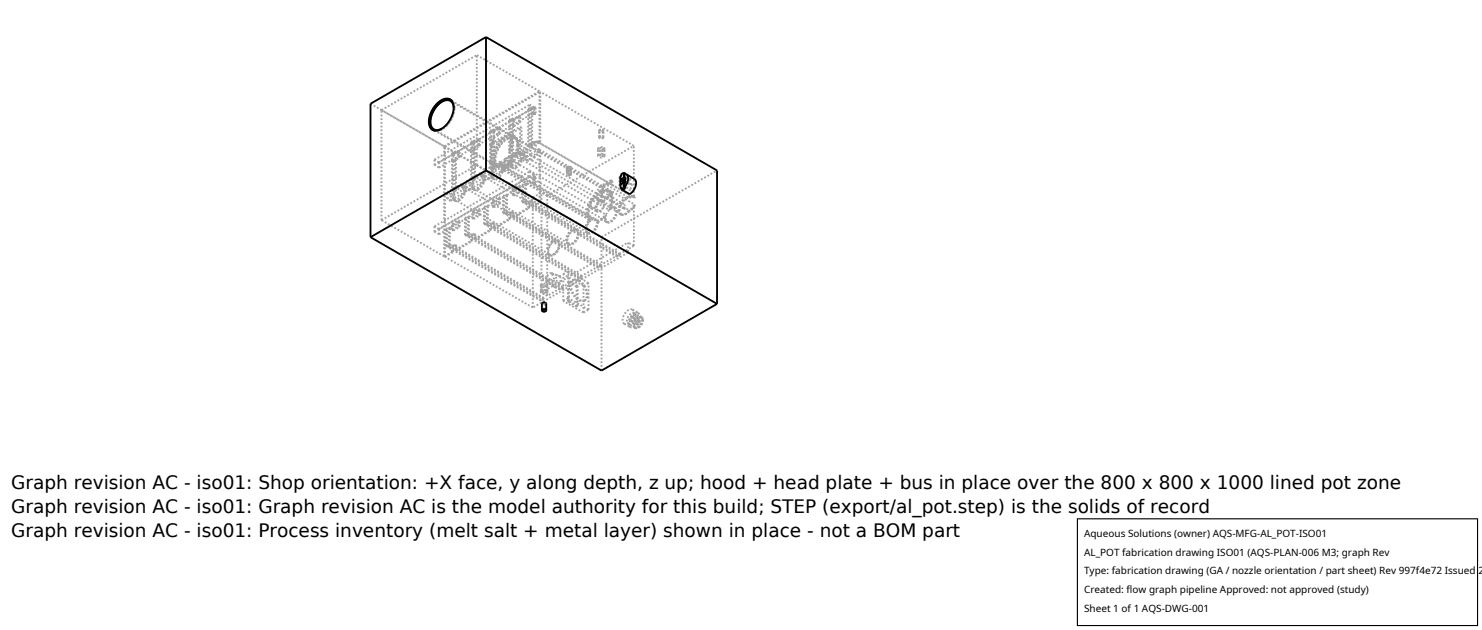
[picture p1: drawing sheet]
<svg xmlns="http://www.w3.org/2000/svg" width="212mm" height="90mm" viewBox="0 0 212 90" stroke-linecap="round" stroke-linejoin="round" font-family="sans-serif">
<g fill="none" stroke="#a0a0a0" stroke-width=".26" stroke-dasharray=".3 .3" stroke-linecap="butt">
<path d="M52.9 14.8l33 19.1M54.5 15.7l13.6-7.8M61.8 18.5l.1 .1M61.9 18.6h-.1M62 18.5l8.2 4.7M62.1 18.6l8 4.7M62.2 18.7h.4l.5-.2 .8-.7 .7-1.2 .3-1.2M63.1 18.4l.6-.5 .6-.8 .4-.8 .1-.8M64.3 14.2l.1 .1M64.3 14.4l9.1 5.3M64.4 14.3l.4 .4 .1 .7M64.5 14.4l8.9 5.1"/>
<path d="M64.8 15.5v-.1M64.9 15.4l-.1-.5-.2-.4M64.9 15.4l-.3 1.3-.8 1.2-1 .7-.5 .1-.4-.1M68.3 19.9l1.7-.9M68.3 19.9l-1 .6M68.5 20l-.2-.1M70 19.7l1.2-.7M70 19v-.3M70 18.7l.4-.3M70 19.7v-.7M70.2 18.8l-.2-.1M70.2 18.8v2"/>
<path d="M70.2 18.8l.4-.3M70.4 18.7l.8-.5M70.4 18.7v-.3M70.4 19.5l.8-.4M70.4 18.7l.2 .1M70.4 19.5l.2 .1M70.5 18.8h.1M70.5 19.7l.1-.1M70.5 18.8v.9M70.5 18.8l.9-.5M70.5 19.7l.9-.5M70.5 19.7v-.9"/>
<path d="M70.6 18.5l-.2-.1M70.6 18.5v.3M70.6 19.6v.5M71.2 18.2l1.5-.8M71.2 18.2l-1.2 .8M71.2 19l1.5-.8M71.2 19v-.8M71.2 19.1v-.1M71.4 19.2l-.2-.1M71.4 18.3l-.2-.1M71.4 19.2v-.9M72.7 17.4l.4-.3"/>
<path d="M72.7 18.2l.4-.3M72.7 17.4v-.3M72.7 17.1l.4-.2M72.7 18.2v-.8M72.7 19.1l.3 .5 .1 .6M72.7 19.1v-.9M72.7 19.1l.2 .1M72.7 19.3l.2 .4 .1 .5M72.7 19.3l.2 .1M72.9 19.2l.3 .5 .1 .6M72.9 17.2l-.2-.1M72.9 17.2v2"/>
<path d="M72.9 17.2l.4-.2M72.9 19.4l.2 .4 .1 .5M72.9 19.4v2.2M73.1 17.1h.1M73.1 17.9h.1M73.1 17.9v-.8M73.1 17.1v-.2M73.2 17.1l.9-.5M73.2 17.9l.9-.6M73.2 17.1l.9-.6M73.2 17.9v-.8M73.2 17.9l.9-.5"/>
<path d="M73.3 17v5.1M73.3 17l-.2-.1M73.4 19.4l.3 .4 .2 .6v.7l-.3 .8M73.4 19.4l.1 .1M73.4 19.7l.3 .3 .2 .7M73.4 18l-.2-.1M73.4 17.2l-.2-.1M73.4 18v-.8M73.4 17.2l.9-.5M73.4 18l.9-.5M73.4 19.5l.4 .5 .2 .7M73.5 19.5l-.6-.2-.7 .3-.6 .4-.6 .8-.4 .8-.2 .9 .1 .7 .2 .6"/>
<path d="M73.6 19.8l-.5-.1-.6 .1-.6 .5-.6 .7-.4 .8-.1 .9 .1 .6 .3 .5M73.6 19.8l13.3 7.6M73.7 19.7l-.6-.1-.6 .1-.6 .5-.6 .7-.4 .8-.2 .9 .1 .7 .3 .5M73.7 19.7l13.2 7.6M74.1 16.6l1.3-.8M74.1 17.3l1.3-.7M74.1 17.3v-.7M74.1 16.6v-.1M74.1 17.4v-.1M74.3 17.5l-.2-.1M74.3 16.7l-.2-.2M74.3 17.5v-.8"/>
<path d="M74.5 18.2l-.2-.1M75.4 15.8l.4-.2M75.4 16.6l.4-.3M75.4 16.6v-.8M75.4 15.8v-.3M75.4 15.5l.4-.2M75.6 15.6v5.2M75.6 15.6l-.2-.1M75.6 15.6l.4-.2M75.7 14.9v.8M75.8 15.6l.3-.2M75.8 16.3l.3-.1"/>
<path d="M75.8 16.3v-.7M75.8 15.6v-.3M76 15.4v5.1M76 15.4l-.2-.1M76.1 15.4l.2-.1M76.1 16.2l.2-.1M76.1 16.2v-.8M76.3 15.3l-.6-.4M76.3 16.1l-.6-.4M76.3 15.5l.2-.1M76.3 15.5l-.2-.1M76.3 16.4l.2-.2"/>
<path d="M76.3 16.4v-.9M76.3 16.4l-.2-.2M76.5 15.4l-.2-.1M76.5 15.4v.8M76.5 16.2l-.2-.1M77 13l-8.9-5.1M85.6 19.6l.2-.2 .3 .1M85.6 18.7l.2-.2h.3M85.6 19.6v-.9M85.6 18.7l.2-.2 .2 .1M85.6 19.6l.2-.1h.2M86 18.6l.1 .1"/>
<path d="M86 19.5l.1 .1M86.1 19.5l.1 .1M86.1 18.5l.1 .2M86.1 18.7l-.2 .1-.3-.1M86.1 19.6l-.2 .1-.3-.1M86.1 19.6v-.9M86.2 19.6l-.3 .2-.3-.2M86.2 18.7l-.3 .1-.3-.1M86.2 19.6v-.9M54.5 31.4l13.6-7.8M54.5 31.4v-15.7M62.1 22.8v.8"/>
<path d="M62.1 32.3v.8M62.1 22.8l13.6-7.9M62.1 23.6l13.6-7.9M62.1 32.3l13.6-7.8M62.1 33.1l13.6-7.9M62.7 23.2v.7M62.7 23.2l-.6-.4M62.7 23.9l-.6-.3M62.7 32.7v.8M62.7 32.7l-.6-.4M62.7 33.5l-.6-.4M62.7 23.2l1.8-1.1"/>
<path d="M62.7 23.9l1.8-1M62.7 32.7l13.6-7.9M62.7 33.5l1.1-.7M63.4 20.9l-8.9-5.2M63.4 20.9l13.6-7.9M63.4 36.6l1.1-.6M63.4 36.6l-8.9-5.2M63.4 36.6v-15.7M63.6 36.7l1.1-.7M63.6 21l13.6-7.9M63.6 36.7v-15.7M63.7 32.7l.1 .1"/>
<path d="M63.7 32.7l.4-.2M63.7 35.1v-2.4M63.7 35.1l.4-.2M63.8 35.2v-2.4M63.8 35.2l.5-.2M63.8 35.2l-.1-.1M63.9 28.4l2.2-1.3M63.9 27.4l2.2-1.3M63.9 28.4v-1M64.1 35.3l.4-.2M64.1 35.2l.4-.3M64.1 35.3v-.1"/>
<path d="M64.1 32.5l.2 .1M64.1 34.9v-2.4M64.3 35v-2.4M64.3 32.6l.2-.2M64.3 35l-.2-.1M64.4 27.7l.3-.2M64.4 28.7v-1M64.4 28.7l.3-.2M64.4 28.7l-.5-.3M64.4 27.7l-.5-.3M64.5 35.1v-.2M64.5 36h.2"/>
<path d="M64.5 36v-.8M64.5 22.9l1-.6M64.5 32.4v-.4M64.5 32l1-.6M64.5 32.4l1-.5M64.5 22.9v-.8M64.5 21.8l.5-.2M64.5 21.8v.3M64.5 22.9v4.3M64.5 27.2l.5-.3M64.5 32.8v-.4M64.5 32.8l1-.5"/>
<path d="M64.7 36v-.7M64.7 35.3l-.2-.1M64.7 23v4.1M64.7 21.9v.3M64.7 21.9l-.2-.1M64.7 22.2l.4-.3M64.7 21.9l.4-.2M64.7 23l.4-.2M64.7 27.1l.4-.3M64.7 27.5l.3-.5 .4-.4 .4-.1h.3M64.7 28.5l.1-.1M64.7 27.5h.1"/>
<path d="M64.7 28.5l-.1-.4 .1-.6M64.8 32.9l-.3-.1M64.8 32.1l-.3-.1M64.8 32.9v-.8M64.8 32.1l.9-.5M64.8 23h-.1M64.8 23v-.8M64.8 22.2h-.1M64.8 22.2l.9-.5M64.8 23l.9-.5M64.8 32.9l.9-.5M64.8 27.4v.1"/>
<path d="M64.8 28.4l.1 .1M64.8 27.3l-.3-.1M64.8 27.3v-.2M64.8 27.1h-.1M64.8 27.3l.4-.2M64.8 27.1l.4-.2M64.8 28.4l-.1-.4 .1-.5M64.9 28.5h.3l.3-.2 .6-.7M64.9 28.5l13.7 7.9M64.9 28.6l-.2-.1M64.9 28.6l.1 .1M65 21.8l.5-.3"/>
<path d="M65 21.8v-.2M65 26.9v-4.2M65 22.7l.5-.3M65 21.8l.1 .1M65 22.7l.1 .1M65 28.7l-.2-.2v-.4l.2-.8 .6-.7 .4-.1 .2 .1M65 35.7l2.3-1.3M65 35.7h.2M65 35.7v-.7M65 35l-.5 .2M65.1 21.7l-.1-.1M65.1 21.7v.2"/>
<path d="M65.1 22.8v4M65.2 35.7l2.2-1.2M65.2 35.7v-.7M65.2 35l-.5 .3M65.2 35h-.2M65.2 27.1v-.2M65.2 27.1l-.2-.2M65.2 26.9l-.1-.1M65.5 21.6l-1 .5M65.5 21.6l1.8-1.1M65.5 22.3l1.8-1M65.5 31.9v-.5"/>
<path d="M65.5 31.9l1.1-.7M65.5 21.6v-.1M65.5 22.3v-.7M65.5 22.4v-.1M65.5 32.3v-.4M65.7 31.6l-.2-.2M65.7 32.4l-.2-.1M65.7 32.4v-.8M65.7 22.5l-.2-.1M65.7 21.7l-.2-.2M65.7 22.5v-.8M66 26.6l-.3-.1-.4 .2-.5 .7"/>
<path d="M66 26.6l13.7 7.9M66.1 27.6l-1.3 .8M66.1 27.6l.1 .1M66.1 26.7l-1.3 .7M66.1 26.7h.1M66.1 26.7l-.1-.1M66.1 26.5l.1 .1M66.1 27.1v-1M66.2 27.7v-.1M66.2 26.7v-.1M66.2 26.7l.1 .4M66.2 26.6l.2 .2 .1 .3"/>
<path d="M66.2 27.6l.4-.2M66.2 26.6l.4-.2M66.2 27.6l-.2 .5-.4 .4-.4 .2-.3-.1M66.2 26.6l.2 .5M66.3 27.1l-.1 .6M66.4 27.1l-.2 .5M66.4 31.1l.2 .1M66.4 31.1l.4-.2M66.4 33.6v-2.5M66.4 33.6l.4-.3M66.5 27.1l-.2 .7-.4 .6-.5 .3h-.4M66.6 33.7v-2.5"/>
<path d="M66.6 33.7l.4-.3M66.6 33.7l-.2-.1M66.6 26.8l2.3-1.3M66.6 25.9l2.3-1.3M66.6 26.8v-.9M66.6 27.4v-1M66.6 27.4l-.5-.3M66.6 26.4l-.5-.3M66.8 33.8l.4-.3M66.8 33.6l.4-.3M66.8 33.8v-.2M66.8 30.9l.2 .1"/>
<path d="M66.8 33.3v-2.4M67 33.4v-2.4M67 31l.4-.3M67 33.4l-.2-.1M67.1 26.2l.4-.3M67.1 27.1v-.9M67.1 27.1l.4-.2M67.1 27.1l-.5-.3M67.1 26.2l-.5-.3M67.2 33.5v-.2M67.3 34.4l.1 .1M67.3 34.4v-.7"/>
<path d="M67.3 21.3l1-.6M67.3 20.5v-.3M67.3 20.2l.4-.2M67.3 21.3v-.8M67.3 25.6v-4.3M67.3 25.6l.4-.3M67.4 34.5v-.8M67.4 33.7h-.1M67.4 30.7v-.4M67.4 30.3l.9-.5M67.4 30.7l.9-.5M67.4 31.2v-.5"/>
<path d="M67.4 31.2l.9-.6M67.4 20.3v5.2M67.4 20.3l-.1-.1M67.4 20.3l.4-.2M67.4 25.5l.4-.3M67.5 25.9l.2-.5 .4-.3 .4-.2h.3M67.5 26.9l.1-.1M67.5 25.9h.1M67.5 26.9l-.1-.4 .1-.6M67.5 26.8h.1M67.5 25.8l.1 .1M67.5 26.8l.1 .1"/>
<path d="M67.5 25.7v-.2M67.5 25.7l.4-.2M67.5 25.5l.4-.2M67.5 25.7l-.2-.1M67.5 25.5h-.1M67.6 26.8l-.2-.3 .2-.6M67.6 26.9h.3l.3-.1 .6-.8M67.6 26.9l13.7 7.9M67.6 20.5l.2-.2M67.6 21.3l.2-.1M67.6 20.5v.8M67.6 27l-.1-.1"/>
<path d="M67.6 27l.1 .1M67.6 31.3l-.2-.1M67.6 30.4l-.2-.1M67.6 31.3v-.9M67.6 30.4l.9-.5M67.6 20.5l.9-.5M67.6 21.4v-.1M67.6 21.4l.9-.6M67.6 31.3l.9-.6M67.6 21.4v-.9M67.7 20.2l.6-.3M67.7 20.2v-.2"/>
<path d="M67.7 25.3v-4.2M67.7 21.1l.6-.4M67.7 20.2l.1 .1M67.7 21.1l.1 .1M67.7 27.1l-.1-.2-.1-.3 .2-.9 .6-.6 .4-.1h.2M67.8 34.1l2.2-1.3M67.8 34.1l.1 .1M67.8 34.1v-.7M67.8 33.4l-.5 .3M67.8 20.1l-.1-.1M67.8 20.1v.2M67.8 21.2v4"/>
<path d="M67.9 34.2l2.2-1.3M67.9 34.2v-.7M67.9 33.5l-.5 .2M67.9 33.5l-.1-.1M67.9 25.5v-.2M67.9 25.5l-.2-.2M67.9 25.3l-.1-.1M68.1 23.6v-15.7M68.3 20.7l1.7-1M68.3 30.2v-.4M68.3 30.2l1-.5M68.3 20.7v-.8"/>
<path d="M68.3 30.6v-.4M68.5 29.9l-.2-.1M68.5 30.7l-.2-.1M68.5 30.7v-.8M68.5 20.8l-.2-.1M68.5 20.8v-.8M68.7 25l-.3-.1-.4 .2-.5 .7M68.7 25l13.7 7.9M68.8 26l-1.3 .8M68.8 26l.1 .1M68.8 25.1l-1.3 .7M68.8 25.1h.1"/>
<path d="M68.8 25.1l-.1-.1M68.8 24.9l.2 .2M68.8 24.9l.1 .1M68.9 25.5v-.9M68.9 26.1l.1-.1M68.9 25.1h.1M68.9 25.1l.1 .4M68.9 25l.2 .2 .1 .4M69 26l.4-.2M69 25.1l.4-.2M69 26l-.3 .5-.4 .4-.4 .2-.3-.1M69 25.1l.1 .4"/>
<path d="M69 25.5l-.1 .6M69.1 25.5l-.1 .5M69.1 29.6l.2 .1M69.1 29.6l.4-.3M69.1 32v-2.4M69.1 32l.4-.3M69.2 25.6l-.2 .6-.3 .6-.5 .3h-.5M69.3 32.1v-2.4M69.3 32.1l.4-.3M69.3 32.1l-.2-.1M69.3 25.3l2.3-1.4M69.3 24.3l1.3-.8"/>
<path d="M69.3 25.3v-1M69.4 25.8v-.9M69.4 25.8l-.5-.3M69.4 24.9l-.5-.3M69.5 32.2l.4-.2M69.5 32l.4-.2M69.5 32.2v-.2M69.5 29.3l.2 .1M69.5 31.7v-2.4M69.7 31.8v-2.4M69.7 29.4l.6-.3M69.7 31.8l-.2-.1"/>
<path d="M69.8 24.6l.4-.2M69.8 25.5v-.9M69.8 25.5l.4-.2M69.8 25.5l-.5-.2M69.8 24.6l-.5-.3M69.9 32v-.2M70 32.8l.1 .1M70 32.8v-.7M70 20.7v-1M70 20.7l.4-.7M70 20.7l.2 .1M70 23.2l.2 .1"/>
<path d="M70 24v-.8M70 24l.4-.2M70 20.9l.2 .1M70 20.9l.4-.7M70 23l.2 .1M70 23v-2.1M70.1 32.9v-.7M70.1 32.2l-.1-.1M70.1 23.3l-.1-.1M70.2 20.5l4.1-2.4M70.2 25.2v-4.7M70.2 20.8l.4-.7"/>
<path d="M70.2 23.3v.6M70.2 23.9l.4-.2M70.2 21l.4-.7M70.2 21v2.1M70.2 23.2l-.2-.2M70.2 24.4l.4-.7M70.2 25.3h.1M70.2 25.3l-.1-.4 .1-.5M70.2 24.4l.1-.1M70.2 25.2l.1 .1M70.2 24.3h.1M70.2 25.2l.3 .3"/>
<path d="M70.2 25.2h.1M70.2 24.2v-.2M70.2 24l.5-.3M70.2 24.2l.5-.3M70.2 24.2l-.2-.2M70.2 24v-.1M70.3 25.3l-.1-.4 .1-.6M70.3 23.4l-.1-.1M70.3 23.4l.5 .3M70.3 25.3l.3 .1 .4-.2 .5-.7M70.3 25.3l13.7 7.9M70.3 25.2l.2 .1"/>
<path d="M70.3 25.2l.1-.8 .5-.7M70.3 29.1v-.5M70.3 28.6l.9-.5M70.3 29.1l.9-.6M70.3 29.5v-.4M70.3 29.5l.9-.5M70.3 25.5l-.1-.2M70.3 25.5h.2M70.3 23.3l-.1-.2M70.3 23.3l.5 .3M70.4 20.6l4.1-2.4M70.4 20.6l-.2-.1"/>
<path d="M70.4 25.4l-.2-.2M70.4 25.4v-4.8M70.4 25.4l.1-.1M70.4 20v-.5M70.4 20l.2 .1M70.4 23.4l.2 .1M70.4 23.4l-.3-.1M70.4 23.8v-.4M70.4 20.2l.2 .1M70.4 23.3l.2 .1M70.4 23.3l-.2-.1M70.4 23.3v-3.1"/>
<path d="M70.5 25.5l.3 .1 .5-.3 .4-.4 .2-.7M70.5 32.5l2.2-1.3M70.5 32.5l.1 .1M70.5 32.5v-.7M70.5 31.8l-.5 .3M70.5 25.3l.1-.8 .5-.7M70.5 29.6l-.2-.1M70.5 28.7l-.2-.1M70.5 29.6v-.9M70.5 28.7l.9-.5M70.5 29.6l.9-.5M70.6 23.5l-.3-.1"/>
<path d="M70.6 23.5v.2M70.6 23.4l-.3-.1M70.6 20.3v3.1M70.6 32.6l2.2-1.3M70.6 32.6v-.7M70.6 31.9l-.5 .3M70.6 31.9l-.1-.1M70.6 23.7l-.3-.6v-.7l.2-.8 .4-.9 .6-.8 .6-.4 .7-.2 .6 .1M70.6 23.7l.1 .1M70.6 23.5l.5 .3M70.7 23.9v-.2M70.7 23.7h-.1"/>
<path d="M70.7 23.9l-.3-.1M70.7 23.6l.2 .1M70.7 23.6l-.5 .7M70.7 23.8l-.4 .7-.1 .7M70.8 23.5l.2 .1M70.8 23.7l-.1-.1M70.8 23.4l.4 .3M70.8 23.4l.8-.4M70.8 23.6v-.1M70.9 23.7l-.3-.5-.1-.7 .2-.8 .4-.9 .6-.7 .6-.5 .6-.2 .5 .1M71 23.6l-.3-.4-.1-.6 .1-.8 .4-.8 .5-.8 .7-.5 .5-.2 .6 .2M71 23.6l.3-.1h.3"/>
<path d="M71.1 23.8l-.9 .5M71.1 23.8l-.3-.1M71.1 23.8l13.3 7.7M71.2 23.8l13.3 7.6M71.2 23.8l.3-.2 .3 .1M71.2 23.7l-.4-.1M71.2 28.5v-.4M71.2 28.5l.8-.4M71.2 29v-.5M71.4 23.4h-.3l-.3 .1M71.4 23.4l.2 .1M71.4 28.2l-.2-.1"/>
<path d="M71.4 29.1l-.2-.1M71.4 29.1v-.9M71.5 24.5l-1.3 .7M71.5 24.5h.1M71.5 23.5l-.1-.1M71.5 23.5l.1 .1M71.5 23.5l-.3 .2M71.6 23.9v-.6M71.6 23.3l.5 .3M71.6 23.3l-.5 .2h-.5M71.6 23.2l-.8 .2M71.6 23.2l.5 .3"/>
<path d="M71.6 23.2v-.2M71.6 24.5h.1M71.6 23.6l.1 .1M71.6 23.6l.5-.3M71.6 23.5l.2 .3M71.7 23.7l.1 .1M71.7 24.5l.4-.3M71.7 24.5l-.3 .4-.3 .4-.4 .2h-.4M71.7 23.8l-.1 .7M71.7 23.8l.1 .1M71.8 23.8l.1 .1M71.8 23.8l-.1 .7"/>
<path d="M71.8 24.3l.1-.1M71.8 24.3l.2 .1M71.8 24.3v-.4M71.8 23.7l.2 .2M71.8 23.7l13.3 7.6M71.8 28l.2 .1M71.8 28l.5-.3M71.8 30.4v-2.4M71.8 30.4l.5-.2M71.9 24.2l1.1-.6M71.9 24.2v-.3M72 23.9l13.3 7.7"/>
<path d="M72 23.9l.6-.3 .5-.4 .7-1.3 .2-.6 .1-.7-.2-.5-.3-.3M72 30.5v-2.4M72 30.5l.4-.2M72 30.5l-.2-.1M72 24.4l1.2-.7M72 24v.4M72 24l13.3 7.6M72 23.7v-.7M72 23l.5 .3M72 23.7l2.3-1.3M72 22.9l.5 .3M72 22.7l.4-.2"/>
<path d="M72 22.9v-.2M72.1 24.2v-.5M72.1 24.2l-.5-.3M72.1 23.7v-.1M72.1 23.7l-.3 .1M72.1 23.6l-.4 .2M72.1 23.5l-.4 .2M72.1 23.3l-.5-.3M72.1 23.5v-.2M72.2 30.6l.4-.2M72.2 30.4l.4-.2M72.2 30.6v-.2"/>
<path d="M72.3 27.7l.1 .1M72.3 30.2v-2.5M72.4 22.5l.5 .3M72.4 22.5l-.4 .4M72.4 30.3v-2.5M72.4 27.8l.8-.4M72.4 30.3l-.1-.1M72.5 23.4l-.4 .3M72.5 24v-.6M72.5 24l.4-.2M72.5 23.4v-.1M72.5 24l-.5-.3"/>
<path d="M72.5 23.2v-.2M72.5 23l.4-.2M72.5 23l-.5-.3M72.6 22.4l1.7-1M72.6 22.4l.4 .3M72.6 22.4l-.6 .6M72.6 30.4v-.2M72.7 31.2l.1 .1M72.7 31.2v-.7M72.7 22.4v-.8M72.7 22.4l.4-.2M72.7 21.6l.2 .1"/>
<path d="M72.7 21.5l.2 .1M72.7 21.5v-2.2M72.8 23.1l-.3 .3M72.8 23.1l.2 .1M72.8 31.3v-.7M72.8 30.6l-.1-.1M72.9 21.7v.6M72.9 22.3l.4-.2M72.9 22.8l-.4 .4M72.9 23.8l.1-.1M72.9 23.8l-.1-.7M72.9 23.6l.1 .1"/>
<path d="M73 23.2l-.6 .4-.5 .3M73 23.2v.4M73 23.6l.2 .4M73 22.6v-.2M73 22.4l.4-.2M73 22.6l.4-.3M73 22.6l-.3-.2M73 22.4l-.1-.1M73 22.8l.1 .1M73 22.8l-.5 .5M73 20.2l-.3 1.3M73 23.7l-.1-.4 .1-.5"/>
<path d="M73 23.7l.3 .1 .3-.2 .6-.7M73 23.7l13.7 7.9M73 23.6l.2 .1M73 23.6l.1-.7M73.1 23.9l-.2-.1M73.1 23.9l.1 .1M73.1 20.2l-.1 .7-.3 .7M73.1 22.9l-.6 .6-.7 .4M73.1 22.2v-4.3M73.2 20.3l-.3 1.3M73.2 24h.2l.4-.1 .6-.7 .2-.8v-.3l-.2-.2M73.2 31l2.2-1.3"/>
<path d="M73.2 31h.1M73.2 31v-.8M73.2 30.2l-.5 .3M73.2 27.4v-.4M73.2 27l.9-.6M73.2 27.4l.9-.5M73.2 27.8v-.4M73.2 27.8l.9-.5M73.2 23.7l.1-.7M73.3 20.3l-.1 .7-.3 .7M73.3 23l13.3 7.7M73.3 23l-.6 .6-.7 .4"/>
<path d="M73.3 31l2.3-1.3M73.3 31v-.7M73.3 30.3l-.5 .3M73.3 30.3l-.1-.1M73.3 22.1l-.3 .6M73.3 22.1l.2 .1M73.4 22.3v-.1M73.4 22.3l-.3-.1M73.4 22.2l-.1-.1M73.4 27.9l-.2-.1M73.4 27.1l-.2-.1M73.4 27.9v-.8"/>
<path d="M73.4 27.1l.9-.5M73.4 27.9l.9-.5M73.5 22.2l.4-.2 .4-.1M73.6 21.9l.4-.2 .3 .1M73.6 21.9l.1 .1M73.7 22l.3-.8v-.8l-.1-.6-.4-.3M73.7 22.3l.4-.2h.4M73.7 22.3l13.3 7.7M73.7 22.3l.4-.8 .1-.8-.2-.6-.3-.4M73.9 20.7l-.2 .9-.5 1-.6 .7-.8 .5M74 20.7l-.2 .7-.3 .8M74.1 26.9v-.5"/>
<path d="M74.1 26.9l.6-.4M74.1 27.3v-.4M74.1 21.8h-.3l-.5 .3M74.1 21.8l13.7 8M74.2 22.9l-1.3 .7M74.2 22.9h.1M74.2 21.9l-1.2 .8M74.2 21.9l.1 .1M74.2 21.9l-.1-.1M74.3 21.8l.1 .1M74.3 21.8v-3.7M74.3 21.8l-.6 .2"/>
<path d="M74.3 21.9v-.1M74.3 21.9l.2 .2M74.3 22.4v-1M74.3 22.9h.1M74.3 22l.1-.1M74.3 22l.1 .4-.1 .5M74.3 26.6l-.2-.2M74.3 27.4l-.2-.1M74.3 27.4v-.8M74.4 21.9l-.1-.1M74.4 22.9l-.3 .5-.3 .4-.4 .1h-.3M74.4 22.9l.4-.2"/>
<path d="M74.4 21.9l.4-.2M74.4 21.9l.1 .4-.1 .6M74.5 22.1v-3.9M74.6 26.4l.1 .1M74.6 26.4l.4-.2M74.6 28.8v-2.4M74.6 28.8l.4-.2M74.7 28.9v-2.4M74.7 28.9l.4-.2M74.7 28.9l-.1-.1M74.8 21.2l1.7-1.1M74.8 22.1v-.9"/>
<path d="M74.8 22.1l1.7-1M74.8 22.7v-1M74.8 22.7l-.5-.3M74.8 21.7l-.5-.3M74.9 29.1l.5-.3M74.9 28.9l.5-.3M74.9 29.1v-.2M75 26.2l.1 .1M75 28.6v-2.4M75.1 22.8l-.2-.2-.1-.3 .2-.9 .6-.8 .4-.2 .3-.1M75.1 22.8l.1 .1M75.1 28.7v-2.4"/>
<path d="M75.1 26.3l1-.6M75.1 28.7l-.1-.1M75.2 22.9l-.2-.3v-.3l.1-.8 .6-.8 .4-.2 .3-.1M75.3 21.4l.4-.2M75.3 21.4l-.5-.2M75.3 22.4l.4-.3M75.3 22.4l-.5-.3M75.3 22.4v-1M75.4 28.8v-.2M75.4 29.7h.2M75.4 29.7v-.7M75.4 20.9v-4.3"/>
<path d="M75.4 20.9l.4-.3M75.6 29.7v-.7M75.6 29h-.2M75.6 20.8l.4-.3M75.6 22.1l.2 .1M75.6 22.1h.1M75.6 21.1l.1 .1M75.7 24.5v.7M75.7 21v-.2M75.7 21l.4-.2M75.7 20.8l.4-.2M75.7 21l-.3-.1"/>
<path d="M75.7 20.8h-.1M75.7 22.1l-.1-.3 .1-.6M75.8 22.2h.3l.3-.1 .6-.8M75.8 22.2l10.2 5.9M75.8 20.6v-4.3M75.9 29.4l.2 .1M75.9 29.4l1.1-.7M75.9 28.7l-.5 .3M75.9 29.4v-.7M76.1 29.5l1.1-.7M76.1 28.7l-.5 .3M76.1 29.5v-.8"/>
<path d="M76.1 28.7h-.2M76.1 28.2l-12.5-7.2M76.1 28.2l1.2-.7M76.1 20.8v-.2M76.1 25.3l.2-.1M76.1 25.7v-.4M76.1 26.2l.2-.2M76.1 25.7l.2-.1M76.1 26.2v-.5M76.1 20.8l-.3-.2M76.1 20.6l-.1-.1M76.3 22.3l-.6 .5h-.6"/>
<path d="M76.3 20.3l.4-.1h.3M76.3 22.3l.1 .1M76.3 20.3l.1 .1M76.3 24.8v.4M76.3 24.8l-.6-.3M76.3 25.6v.4M76.3 25.6l-.6-.4M76.3 25.4l.2-.1M76.3 25.4l-.2-.1M76.3 26.3l.2-.1M76.3 26.3v-.9M76.3 26.3l-.2-.1"/>
<path d="M76.4 22.4l-.6 .5h-.6M76.4 20.4l.4-.2 .3 .1M76.5 25.3l-.2-.1M76.5 25.3v.9M76.5 26.2l-.2-.2M76.5 20.1v1M76.8 20.3l-.2-.1-.4 .2-.6 .7M76.8 20.3l10.3 5.9M77 21.3v.1M77 20.4l-.2-.1M77 20.4l-1.4 .7M77 21.3l-1.4 .8"/>
<path d="M77 20.2v.1M77 20.2l.1 .1M77 21.5l.2 .1M77 28.7v-7.2M77 28.7l-8.9-5.1M77 20.3v-7.3M77 20.3h.2M77 20.4l10.3 5.9M77 20.4l-.5-.3M77 21.4l-.5-.3M77 21.4l10.3 5.8M77 21.5l-.3 .5-.4 .3"/>
<path d="M77.1 20.3h.1M77.2 28.8v-7.2M77.2 20.3v-7.2M77.2 21.6l-.4 .5-.4 .3M78.2 28l12.3-7.2M78.2 28l-.9-.5M78.2 35.6l.2-.6 .4-.5 .4-.2h.4M78.2 35.6v-7.6M78.2 35.6h.1M78.2 36.1l.1 .1M78.3 36.2v-.6M78.3 35.6l.2-.6 .4-.4 .4-.3 .4 .1"/>
<path d="M78.4 36.4l-.2-.3M78.4 36.4l.1 .1M78.5 36.5l-.2-.3M78.6 36.4l-.2-.2-.1-.4 .3-.7 .5-.6h.6M78.8 39l-.4 .1-.2 .3-.2 .4 .1 .3M78.8 39l1.2 .5M78.9 39.1l1.1 .4M78.9 39.1v.5M78.9 39.1l-.1-.1M79.6 34.3l.2 .2v.3l-.2 .9-.6 .6-.4 .1h-.2M79.6 34.3l.1 .1M79.7 34.5l.1 .2 .1 .3"/>
<path d="M79.7 34.4l.2 .1 .1 .4-.3 .9-.6 .6-.3 .1h-.3M79.9 35l-.1 .5-.4 .6-.5 .3h-.3M80 39.5h-.4l-.4 .5-.2 .6 .1 .4M80 39.5v1M80.4 39.2l.8-.5M80.9 24.1l.1 .7M80.9 23.9l.1 .1M80.9 24.3l.1 .5M80.9 24.9l.1-.1M80.9 23.9v.2M80.9 24.3v.6M81 24.8v.1"/>
<path d="M81 24l-.1 .1M81 24l.1 .1M81 24.2l.1 .6M81 23.9l.2-.1h.2M81 24.5v.4M81 23.9v.3M81 24.8h.1M81.1 24.8h.3M81.1 34.8l-.2-.2-.1-.4 .3-.8 .6-.6 .3-.1h.3M81.1 34.8l.1 .1M81.1 24.1h.3l.2-.2M81.2 34.9l-.2-.2v-.3l.2-.9 .6-.7 .4-.1 .2 .1"/>
<path d="M81.3 34.8l-.2-.5 .2-.8 .6-.6h.5M81.3 25l.1 .1M81.3 25l-.1-.5-.1-.1-.1 .1M81.3 25l-.3-.1M81.4 25.1l-.2-.6-.2-.3-.1 .1M81.4 25.1l-.3-.1-.2-.1M81.4 25h.1M81.4 25l-.1-.6-.2-.2h-.1M81.4 24.8l.1 .1M81.4 23.8l.1 .1M81.5 25l-.1-.5-.3-.4M81.5 25l.1-.1"/>
<path d="M81.5 24.9l-.1 .1M81.5 23.9l-.2 .2-.3-.2M81.5 23.9v1M81.6 24.9l-.2-.2-.4 .1M81.6 23.9l-.3-.1-.4 .1M81.6 23.9v1M81.9 40l.4-.1 .4 .1M81.9 40h-.1M82.3 32.7l.2 .2 .1 .4M82.3 32.7l.1 .1M82.4 32.9l.1 .2 .1 .3M82.4 32.8l.2 .2 .1 .3"/>
<path d="M82.6 33.3l-.2 .6-.4 .6-.5 .3h-.4M82.6 33.3h.1M82.6 33.4l-.1 .5-.3 .6-.5 .3h-.4M82.7 33.3l-.2 .7-.4 .6-.5 .3h-.4M82.7 39.8v-.2M82.7 39.8l-13.2-7.6M82.7 39.6l-13.2-7.6M83.1 39.6l-.4 .2M83.1 39.6v-.2M83.1 39.4l-.4 .2M83.1 39.6l-13.2-7.6M83.1 39.4l-13.2-7.6"/>
<path d="M83.8 33.2l-.2-.2v-.5l.2-.6 .3-.4M83.8 33.2l.1 .1M83.9 33.3l-.2-.3v-.4l.2-.6 .3-.5M84 33.2h.4l.5-.4 .4-.6v-.6M84.1 31.5l-.3-.6v-.7l.2-.9 .4-.8 .6-.7 .7-.5 .6-.3 .6 .2M84.2 31.5h-.1M84.2 31.5l-.3-.5v-.7l.2-.9 .4-.8 .6-.8 .7-.5 .6-.2 .6 .1M84.4 31.5l-.4 .5-.2 .4v.5l.2 .3M84.4 29.7l.4 .1 .3-.3 .3-.4 .1-.5M84.4 29.7l.9 .5M84.5 31.4l.3-.1h.3M84.5 29.6l.3 .1 .3-.2 .2-.4 .1-.4"/>
<path d="M84.5 29.6l.8 .5M85.1 31.3l.2 .3M85.3 28.3l-.4 .1-.4 .3-.2 .6 .2 .3M85.3 28.3l.8 .5M85.3 30.2l-.2-.4 .2-.6 .4-.5h.4M85.3 31.6l.5-.3 .5-.4 .8-1.3 .2-.7v-.6l-.1-.5-.3-.4M85.3 31.6l-.1 .7-.4 .6-.5 .4-.5-.1M85.3 31.6l.1 .1M85.3 31.6l.7-.3 .6-.6M85.3 28.2l-.4 .1-.5 .4-.1 .6 .1 .4M85.3 28.2l.8 .5M85.3 30.1l-.1-.3 .1-.6 .4-.4h.4"/>
<path d="M85.4 28.6h.4M85.4 28.6l3.4 2M85.4 21.3l.3-.3 .5 .1M85.4 22.2l.3-.2h.5M85.4 31.7l-.1 .7-.4 .6-.5 .3h-.5M85.4 22.2v-.9M85.4 38.2v-.1M85.4 38.2l-13.2-7.6M85.4 38.1l-13.2-7.7M85.4 28.7l-.1-.4M85.5 28.6l-.2-.4M85.6 22.2l.2-.1h.2"/>
<path d="M85.6 21.3l.2-.2 .2 .1M85.6 22.2v-.9M85.7 27.3l.2-.1M85.7 28v-.7M85.7 28l.2-.1M85.8 28.7l1.5-.9M85.8 28.7v-.1M85.8 26.6l-.4 .5-.3 .6v.6l.3 .3M85.8 28.6l.2 .2M85.8 26.6l.2 .1M85.8 38l-.4 .2M85.8 38v-.2"/>
<path d="M85.8 37.8l-.4 .3M85.8 38l-13.2-7.6M85.8 37.8l-13.2-7.6M85.9 27.2l.2-.4 .3-.4 .4-.2h.3M85.9 27.9l.3 .2M85.9 27.2l.3 .2M85.9 33.9l16.5-9.6M86 27.5l-.3-.2M86 27.5l.2-.1M86 28.2l-.3-.2M86 28.2v-.4M86 27.8v-.3"/>
<path d="M86 28.2l.2-.1M86 27.8l.1-.4M86 26.7l-.2-.1M86 26.7l.2-.1M86 28.8l-.2-.1M86 28.8l.2-.1M86 22.1l.1 .1M86 21.2l.1 .1M86 28.1l-.1-.2M86.1 28l-.1-.2M86.1 28l3.1 1.8M86.1 28.8l.1 .3"/>
<path d="M86.1 22.2l-.2 .2-.3-.2M86.1 21.3l-.2 .1-.3-.1M86.1 22.2v-.9M86.1 28.1l3.2 1.8M86.1 27.4h.1M86.1 27.4l3.2 1.8M86.1 28.1v-.1M86.1 28.7l.2 .4M86.2 28.1h-.1M86.2 21.1l.1 .2M86.2 22l.1 .2M86.2 26.6l1.3-.8"/>
<path d="M86.2 26.6l.5-.2M86.2 28.7l1.3-.7M86.2 28.7l-.2 .1M86.2 29.1l-.1 .5-.2 .3-.3 .2h-.3M86.3 30.9l-.5 .5-.5 .2M86.3 30.9l.1 .1M86.3 29.1l-.1 .5-.2 .4-.4 .2h-.3M86.3 21.3l-.1 .2h-.3h-.3l-.2-.2M86.3 22.2l-.1 .2-.3 .1-.4-.1-.1-.2M86.3 22.2v-.9M86.4 31l-.5 .4-.5 .3M86.5 31.7l-.2-.3v-.5"/>
<path d="M86.5 31.7h.2M86.6 30.7l-.1 .6 .2 .3M86.7 31.7l-.2-.2-.1-.5M86.7 26.4l3.2 1.9M86.7 26.4l.3-.1h.3M86.7 28.2l-.5 .5M86.7 28.2l3.2 1.9M86.7 31.6h.6l.5-.6 .2-.7v-.3l-.2-.2M86.9 27.2l.3 .4 .2 .5-.1 .8-.2 .8M86.9 27.2h.1M86.9 27.4l-.5-.1-.6 .2-.7 .5-.5 .7-.4 .8-.1 .8v.7l.4 .4M86.9 27.3l-.5-.1-.7 .2-.6 .5-.5 .7-.4 .9-.2 .8v.7l.4 .5"/>
<path d="M87 27.2l.3 .4 .2 .6v.7l-.3 .8M87 30l.4-.9v-.7l-.1-.7-.4-.4M87.1 29.7l.4-.2 .3 .1M87.1 26.2l.2 .1M87.2 29.7h-.1M87.2 29.7l.4-.1 .3 .1M87.3 25.7v.6M87.3 27.2v.6M87.3 25.7l-1.5 .9M87.3 27.2l-.6 .8-.3 .2-.4-.1M87.3 26.3l.2 .1M87.3 26.3l3.2 1.9"/>
<path d="M87.5 26.4l3.2 1.9M87.5 25.8v.6M87.5 25.8l-.2-.1M87.5 28l-.2-.2M87.5 27.4v.6M87.5 27.4l3.2 1.8M87.5 27.4l-.4 .5-.4 .3M87.8 29.6l.1 .2 .1 .3-.2 .9-.7 .6-.3 .1h-.3M87.8 29.6l.1 .1M87.8 29.8l-.4-.1-.4 .3M87.9 29.7l.2 .2v.3l-.2 .8-.6 .7-.4 .1-.2-.1M88.1 36.7v-.2"/>
<path d="M88.1 36.7l-13.2-7.6M88.1 36.5l-13.2-7.6M88.5 26.7l.1-.1M88.5 25.2h.1M88.5 25.2v1.5M88.6 36.4l-.5 .3M88.6 36.4v-.2M88.6 36.2l-.5 .3M88.6 36.4l-13.2-7.6M88.6 36.2l-13.2-7.6M88.6 26.7h.1M88.6 26.4v.3"/>
<path d="M88.6 26.7h-.1M88.6 25.3l-.1-.1M88.6 25.3v.4M88.6 30.6l-.2-.2-.1-.4 .2-.8 .6-.8 .3-.2 .4-.1M88.6 30.6l.1 .1M88.7 24.9l.2 .1M88.7 30.7l-.2-.3-.1-.3 .2-.9 .6-.7 .7-.3M88.8 30.6l-.2-.2-.1-.4 .2-.8 .6-.7 .6-.2M88.8 26.5h.1M88.8 26.5l-.2-.1M88.8 26.5h.2M88.9 26.2v.3"/>
<path d="M88.9 25l1 .6M88.9 25l.4-.1M88.9 25l.4-.2M89 26.5h-.2M89 26.5l.2-.4M89 26.5l.5-.3M89 26.1v.4M89 26.5l.9 .5M89 26.5h-.1M89.2 25.7l1 .6M89.2 29.8l-.1-.2 .2-.4M89.2 24.8l.1 .1"/>
<path d="M89.3 29.9v-.7M89.3 29.9l-.1-.1M89.3 25.9l.6 .4M89.3 26.8l-.4 .3M89.3 25.5l.2-.1M89.3 24.9v-.1M89.5 26.2v-.8M89.5 26.2l-.2-.1M89.5 25.4h-.2M89.7 36.1l-12.5-7.3M89.7 34.6v1.5M89.7 36.1l-13.6 7.8"/>
<path d="M89.8 28.1l.3-.1h.4M89.8 30.1l-.6 .5h-.6M89.8 28.1l.1 .1M89.9 28.2l.4-.2 .3 .1M89.9 30.2l-.6 .4-.6 .1M89.9 30.2l-.1-.1M89.9 28.3l.3-.2 .3 .1M89.9 30.1l-.6 .5h-.5M89.9 27v.7M89.9 25.6v.7M89.9 26.3h.3M89.9 25.6l.4-.1h.3"/>
<path d="M90.2 26.3v.3l-.3 .4M90.5 28l.1 .1M90.5 20.8l-13.3-7.7M90.5 28v-7.2M90.5 28l.2 .1M90.5 35.1v-5.8M90.5 35.1l-.8-.5M90.5 35.1l-12.3 7.1M90.5 29.3l-.3 .5-.4 .3M90.5 28.2l.2 .1M90.6 28.1h.1M90.7 28.3v-.2"/>
<path d="M90.7 29.4v-.2M90.7 29.4l-.2-.1M90.7 29.2l-.3 .5-.5 .4M90.7 29.4l-.4 .4-.4 .4M76.1 43.9l-12.5-7.2M76.1 43.9v-15.7M77.2 41.7l.3-.3 .5 .1M77.2 40.7l.3-.2 .5 .1M77.2 40.7v1M77.3 43v-.2M77.3 43l-13.2-7.7M77.3 42.8l-13.2-7.6"/>
<path d="M77.3 41.8l12.4-7.2M77.3 41.8v-14.3M77.5 43.4l.1-.2 .3 .1M77.5 40.7l.1-.1 .3 .1M77.5 41.7l.1-.1h.3M77.5 43.4v.9M77.5 40.7v1M77.7 42.7l-.4 .3M77.7 42.7v-.2M77.7 42.5l-.4 .3M77.7 42.7l-13.2-7.6M77.7 42.5l-13.2-7.6"/>
<path d="M77.9 43.3v.1M77.9 41.6v.1M77.9 43.4l-.2 .1-.2-.1M77.9 40.7l-.2 .2-.2-.2M77.9 41.7l-.2 .1-.2-.1M77.9 43.4v.9M77.9 40.7v1M78 43.4l-.3 .1-.3-.1M78 41.5l.2 .2M78 40.6l.2 .1M78.1 40.1h.4l.4-.5M78.1 40.1l1 .9"/>
<path d="M78.2 42.2v-6.1M78.2 42.2l-.9-.4M78.2 41.7l-.2 .2-.3 .1-.3-.1-.2-.2M78.2 40.7l-.2 .2-.3 .1-.3-.1-.2-.2M78.2 40.7v1M79.1 41h.5l.4-.5M80 41.4v-.2M80 41.4l-13.2-7.6M80 41.2l-13.2-7.6M80 40.5l-1.1-.9M80.4 41.2l-.4 .2M80.4 41.2v-.2"/>
<path d="M80.4 41l-.4 .2M80.4 41.2l-13.2-7.7M80.4 41l-13.2-7.7M80.4 43l.8-.4M80.4 43v-3.8M81.1 43.1l.2-.1M81.1 40.2l.2-.1M81.1 43.1v-2.9M81.2 42.6v-3.9M81.3 43v-2.9M81.8 40h.3l.5 .1M82.3 43.8l.2-.1"/>
<path d="M82.3 43.8l-1.2-.7M82.3 43.8v-2.9M82.3 40.9l.2-.1M82.3 40.9l-1.2-.7M82.5 43.7l-1.2-.7M82.5 43.7v-2.9M82.5 40.8l-1.2-.7M82.6 40.1l.7 .6 .4 .9 .1 .8-.3 .5M82.7 40l.7 .6 .4 .9 .1 .8-.3 .6M83.3 44.6l.8-.4M83.3 44.6l-2.9-1.6M83.3 44.6v-3.8"/>
<path d="M83.3 40.8l.8-.4M83.3 40.8l-2.9-1.6M83.5 42.9l-.4 .1-.4-.1-.5-.4-.4-.5-.3-.6-.1-.6 .1-.4 .3-.4M83.6 42.9h-.4l-.5-.1-.5-.4-.3-.5-.3-.6v-.6v-.5l.3-.2M83.6 42.9h-.1M84.1 44.2l-2.9-1.6M84.1 44.2v-3.8M84.1 40.4l-2.9-1.7M85.9 52.9v-19M89.2 46.2l-.2-.2-.1-.3 .3-.8 .5-.6 .4-.1h.2M89.2 46.2l.8 .5M89.7 46.2h.3l.4-.2 .3-.5 .1-.4"/>
<path d="M89.7 46.2l.4 .3M90 46.7l-.2-.2-.1-.3 .3-.8 .6-.6 .3-.2 .3 .1M90 45.7l.2-.1 .2-.3M90 45.7l.4 .3M90.1 46.5l-.1-.5 .1-.6 .5-.4 .4-.1M90.3 45.2l-.3 .2v.3M90.3 45.2l.4 .2M90.3 44.2l.2 .2 .1 .3M90.3 44.2l.9 .5M90.4 45.3l-.1-.1M90.4 46v-.4l.3-.2M90.6 44.7l-.1 .6-.4 .6-.5 .4-.4-.1"/>
<path d="M90.6 44.7l-.4 .1-.5 .4-.2 .6 .2 .4M90.6 44.7l.4 .2M90.6 46.8l-.2-.5 .2-.6 .5-.4 .4-.1M90.6 46.8h.1M90.6 46.7l-.2-.3 .2-.6 .4-.5 .5-.1M90.6 46.7l.2 .1M90.7 45.4l.1 .2M90.7 46.8l-.1-.4 .2-.6 .4-.5h.4M90.8 46.8h.3l.3-.2 .3-.4 .1-.5M90.8 45.1l-.2-.4M90.8 45.6l-.1 .3-.3 .1M90.9 46.3v-.4l.3-.2"/>
<path d="M90.9 46.3h.1M91 44.9l.2 .4M91 46.3h.3l.1-.4M91.2 44.7l.1 .2 .1 .3M91.2 45.3l-.1 .5-.3 .4-.4 .3h-.3M91.2 45.7l.1 .2M91.2 45.7l.1 .1M91.3 45.9l-.1 .3-.3 .1M91.3 45.8l-.3 .2v.3M91.4 45.2l-.1 .6-.4 .6-.5 .3h-.4M91.4 45.9l-.1-.1M91.5 45.2l.2 .4"/>
<path d="M91.5 45.2l.1 .1M91.6 45.3h-.4l-.4 .5-.2 .6 .2 .4M91.6 45.3l.2 .4M91.7 45.6l-.1 .5-.3 .4-.4 .3-.3-.1M91.7 45.6l-.1 .5-.3 .4-.4 .3h-.3M91.8 45.7l-.2-.4M91.8 45.7l-.1 .5-.3 .4-.3 .2h-.4"/>
</g>
<g fill="none" stroke="#000" stroke-width=".26">
<path d="M61.9 18.6l.3 .1M61.9 18.6h.2M62.4 14.8l.9-.6 .8-.1 .3 .2 .2 .3 .2 .9-.3 1.1-.7 1.1-.8 .7-.8 .3-.5-.2-.2-.2-.2-.5v-.6l.3-1.3zM64.3 14.2h-.5l-.7 .2-.7 .6-.5 .7-.4 1-.1 .7 .1 .7 .3 .5M64.4 14.3l.2 .2M64.4 14.3l-.6-.1-.6 .2-.7 .6-.6 .8-.4 .8-.1 .9 .2 .7 .3 .4M64.4 14.3l.1 .1M64.8 15.4l-.1-.5-.2-.3-.3-.2-.4-.1-.5 .1-.5 .3-.8 1.1-.5 1.2v.6l.1 .4 .3 .4 .3 .2h.4l.5-.2M69.4 5.3l-16.5 9.5v19.1M69.4 5.3l33 19v19.1M69.4 5.3v19M52.9 33.9l33 19 16.5-9.5"/>
<path d="M69.4 24.3l33 19.1M69.4 24.3l-16.5 9.6M88.6 25.7l.2 .1M88.7 25.2h-.1v1.4l.1 .1v.3M88.7 25.2l-.1 .1M88.8 25.8l.1 .1M88.8 25.8h.1M88.9 25.9v.3M89 25.7l.2 .1v.3M89 25.7l-.2 .1M89 25.8l-.1 .1M89 25.8l.3 .1"/>
<path d="M89 25.8v.3M89.1 24.7l-.4 .2v.3M89.1 26.8l-.4 .2M89.1 26.8l.2 .1M89.1 26.1l-.5 .3M89.1 24.7v.7M89.1 26.1v.7M89.1 25.4l-.5 .3M89.1 24.7l.2 .1M89.1 26.1h.1M89.1 25.4h.1M89.2 26.7l.1 .2"/>
<path d="M89.2 25.4h.1v.7h-.1M89.2 26.1v.6M89.3 26.9l-.4 .2M89.3 25.5l-.3 .2M89.4 24.9l1.3 .8 .1 .4-.1 .6-.3 .6-.5 .4-1.2-.7M89.4 24.9l-.2-.1v.6M89.4 24.9l.3 .3v.5l-.2 .5-.3 .5M77.4 44.3v-1l.3-.1 .3 .1v1M77.4 44.3l.3-.2 .3 .2M77.4 44.3l.3 .2 .3-.2M77.5 44.3l.3-.1 .1 .1-.3 .1h-.1z"/>
</g>
<path d="M153.9 74.1h57.1v15.2h-57.1z" fill="#fff" stroke="#000" stroke-width=".16"/>
<g font-size="2.6">
<text x="1.6" y="69.8">Graph revision AC - iso01: Shop orientation: +X face, y along depth, z up; hood + head plate + bus in place over the 800 x 800 x 1000 lined pot zone</text>
<text x="1.6" y="73.3">Graph revision AC - iso01: Graph revision AC is the model authority for this build; STEP (export/al_pot.step) is the solids of record</text>
<text x="1.6" y="76.7">Graph revision AC - iso01: Process inventory (melt salt + metal layer) shown in place - not a BOM part</text>
</g>
<g font-size="1.4">
<text x="154.8" y="76.6">Aqueous Solutions (owner) AQS-MFG-AL_POT-ISO01</text>
<text x="154.8" y="79.3">AL_POT fabrication drawing ISO01 (AQS-PLAN-006 M3; graph Rev</text>
<text x="154.8" y="82">Type: fabrication drawing (GA / nozzle orientation / part sheet) Rev 997f4e72 Issued 2</text>
<text x="154.8" y="84.7">Created: flow graph pipeline Approved: not approved (study)</text>
<text x="154.8" y="87.4">Sheet 1 of 1 AQS-DWG-001</text>
</g>
</svg>
